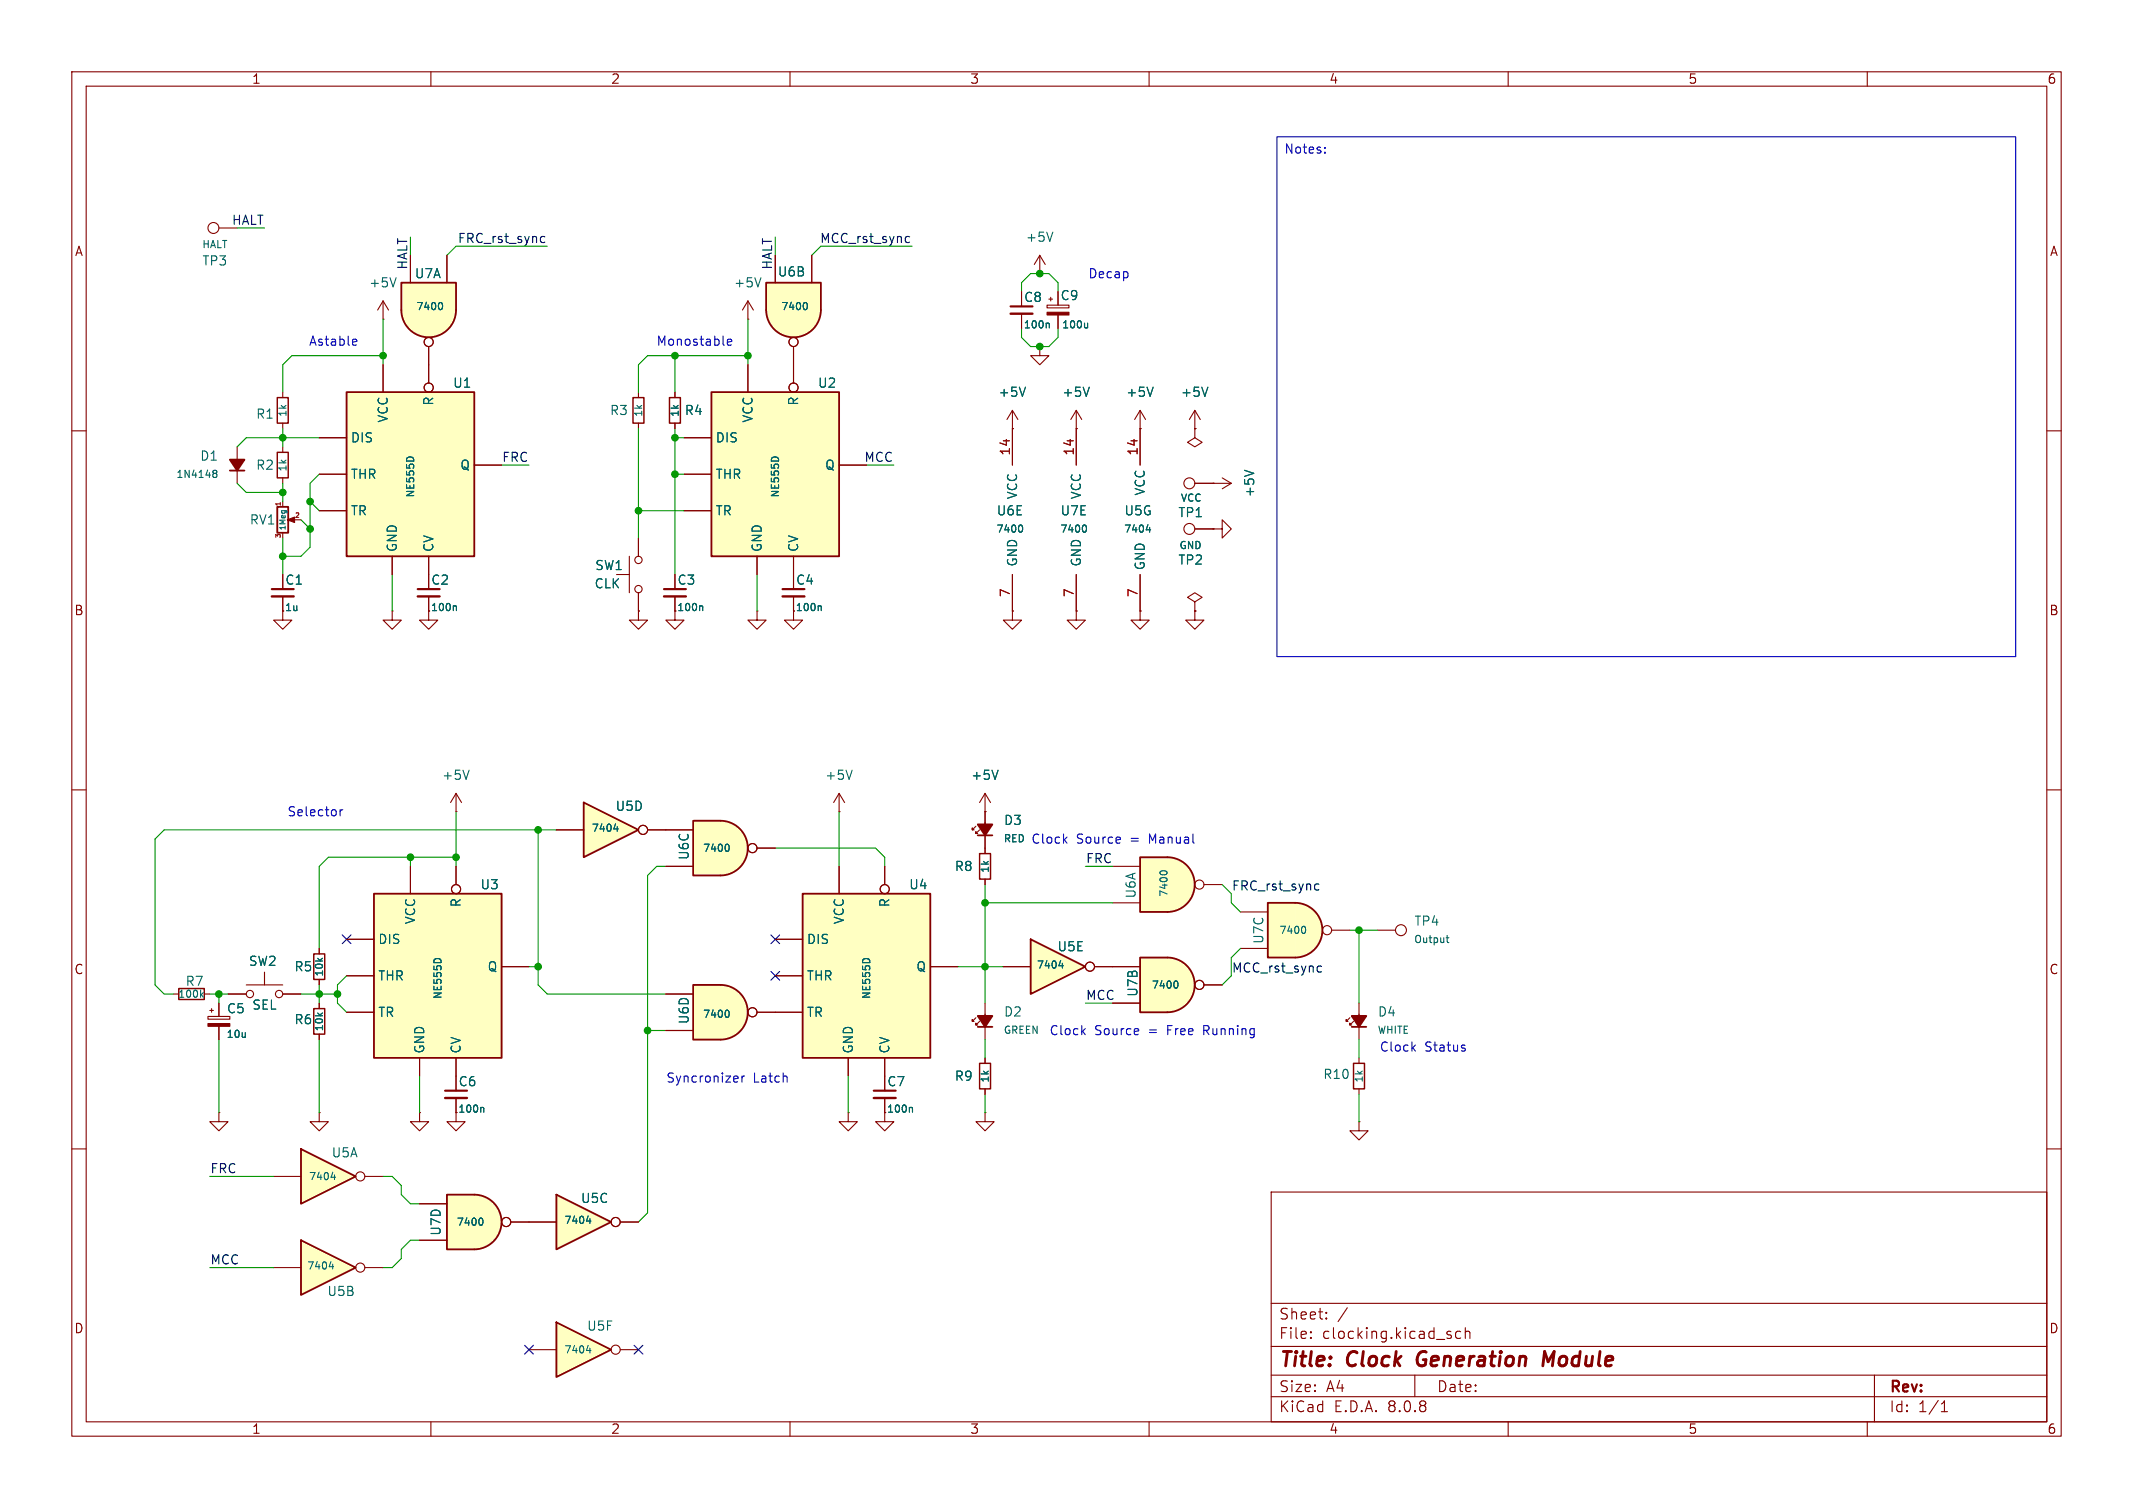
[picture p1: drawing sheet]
<svg xmlns="http://www.w3.org/2000/svg" width="297mm" height="210mm" viewBox="0 0 297 210" stroke-linecap="round" stroke-linejoin="round" font-family="sans-serif">
<g fill="none" stroke="#840000" stroke-width=".15">
<path d="M10 10h277v190h-277zM12 12h273v186h-273zM60 10v2M110 10v2M160 10v2M210 10v2M260 10v2M53.3 44.5h.1M53.3 41.9l-.7 1.3M53.3 41.9v2.6M53.3 41.9l.8 1.3M10 60h2"/>
<path d="M285 60h2M10 110h2M285 110h2M44.4 132.1v.7M44.4 136.4v.8M10 160h2M177 166h108v32h-108zM285 160h2M60 198v2M110 198v2M160 198v2M177 194.5h108"/>
<path d="M177 191.5h108M177 187.5h108M177 181.5h108M182.5 186.3h.1l-.1 .1M182.5 186.3v.1M182.5 185.5v.1M182.5 185.5h.1l-.1 .1M184.7 183.6v.1M184.7 183.6h-.1l.1 .1M184.7 182.8v.1M184.7 182.8h-.1l.1 .1M187.6 182.1l-1.3 2"/>
<path d="M197 191.5v3M202 186l.1 .1-.1 .2M203.4 185.5l-.4-.1-.3 .3v.4l.1 .2 .2 .1 .4-.1M204 185.5a.37 .37 0 0 1 .7 .1v.8M204 184.9v1.5M210 198v2M260 198v2M261 191.5v6.5M270.3 196.6h.9M270.3 195.5l.4-.4v1.5"/>
</g>
<path d="M197.6 188.5a1.27 1.27 0 0 0 0 1.6M216.4 188.2l-.8 1.4-.5-1.4-.3 2" fill="none" stroke="#840000" stroke-width=".4"/>
<path d="M43.7 132.8h1.5v3.6h-1.5z" fill="none" stroke="#840000" stroke-width=".2"/>
<path d="M55.2 38.7l-.5 1.2" fill="none" stroke="#006464" stroke-width=".15"/>
<path d="M55.9 43.2h7.6a3.8 3.8 0 0 1-3.8 3.8 3.8 3.8 0 0 1-3.8-3.8z" fill="#ffffc2" stroke="#ffffc2" stroke-width=".14"/>
<path d="M55.9 39.4h7.6v3.8h-7.6z" fill="#ffffc2"/>
<path d="M55.9 39.4h7.6v3.8a3.8 3.8 0 0 1-3.8 3.8 3.8 3.8 0 0 1-3.8-3.8zM136.1 116.3h2.1" fill="none" stroke="#840000" stroke-width=".25"/>
<g fill="none" stroke="#840000" stroke-width=".15">
<path d="M57.1 35.6v3.8M62.2 35.6v3.8M59.7 48.3v2.5M87.6 77.5v5.1M88.9 74.9v2.6M166.4 73.7h2.5M54.6 85.1v1.3h1.3l-1.3 1.2-1.3-1.2h1.3M54.6 85.1h.1M59.7 83.1v3.3h1.3l-1.3 1.2-1.3-1.2h1.3M85.9 80h1.7M88.9 82.6v2.5M63.5 113h.1"/>
<path d="M63.5 110.5l-.8 1.3M63.5 110.5v2.5M63.5 110.5l.8 1.3M135.9 115.1l-.5 .5v-.3v.3h.2M136.4 115.6l-.5 .5v-.3v.3h.2M137.2 113v5.9M137.2 122.4v.8M30.5 154.9v1.3h1.2l-1.2 1.3-1.3-1.3h1.3M30.5 154.9h.1M137.2 147.3v.8M137.2 151.6v.8"/>
<circle cx="59.7" cy="47.6" r=".63"/>
<circle cx="88.9" cy="78" r=".51"/>
<circle cx="165.6" cy="73.7" r=".76"/>
<circle cx="88.9" cy="82" r=".51"/>
</g>
<path d="M61.4 42.1a.63 .63 0 0 1 0 1M63.3 84.4l.3 .1v.5M65.3 107.3l-.4 1.2" fill="none" stroke="#006464" stroke-width=".15"/>
<path d="M136.4 118.9h1.5v3.5h-1.5zM136.4 148.1h1.5v3.5h-1.5z" fill="none" stroke="#840000" stroke-width=".2"/>
<path d="M58.2 83.1h3" fill="none" stroke="#840000" stroke-width=".33"/>
<path d="M58.2 82h3" fill="none" stroke="#840000" stroke-width=".3"/>
<path d="M136.1 114.8h2.1l-1 1.5z" fill="#840000" stroke="#840000" stroke-width=".25"/>
<path d="M52.1 124.5h17.7v22.8h-17.7z" fill="#ffffc2"/>
<path d="M38.6 70.6h1.5v3.6h-1.5zM52.1 124.5h17.7v22.8h-17.7z" fill="none" stroke="#840000" stroke-width=".25"/>
<g fill="none" stroke="#840000" stroke-width=".15">
<path d="M39.4 69.9v.6M39.4 74.3v.6M40.9 72.4h1M24.1 138.4h.8M28.4 138.4h.8M30.5 139.7v1.9M31.7 138.4h2.6M34.3 137.2h5.1M36.8 135.4v1.8M39.4 138.4h2.5M44.4 139.7v.8M48.3 135.9h3.8"/>
<path d="M48.3 130.8h3.8M57.1 120.7v3.8M63.5 120.7v2.5M69.8 134.6h3.9M29 141.6h3v.3h-3zM29.2 140.7h.5M29.5 140.5v.5M30.5 142.9v1.9M44.4 144v.8M48.3 141h3.8M58.4 147.3v2.6M63.5 147.3v2.6"/>
<circle cx="34.8" cy="138.4" r=".51"/>
<circle cx="38.9" cy="138.4" r=".51"/>
<circle cx="63.5" cy="123.8" r=".63"/>
</g>
<path d="M28 138.5l.3 .4M28.3 138.2l-.4 .4M60.6 133.6l.2-.1 .5 .1" fill="none" stroke="#006464" stroke-width=".15"/>
<path d="M24.9 137.7h3.5v1.5h-3.5zM43.7 140.5h1.5v3.5h-1.5z" fill="none" stroke="#840000" stroke-width=".2"/>
<g fill="#840000" stroke="#840000" stroke-width=".15">
<path d="M29 142.5h3v.4h-3z"/>
<path d="M40 72.4l1-.4v.8l-1-.4h.3z"/>
</g>
<path d="M39 70v.3" fill="none" stroke="#a90000" stroke-width=".15"/>
<path d="M180.3 125.7a3.8 3.8 0 0 1 3.8 3.8 3.8 3.8 0 0 1-3.8 3.9z" fill="#ffffc2" stroke="#ffffc2" stroke-width=".14"/>
<path d="M176.5 125.7h3.8v7.7h-3.8z" fill="#ffffc2"/>
<path d="M176.5 125.7h3.8a3.8 3.8 0 0 1 3.8 3.8 3.8 3.8 0 0 1-3.8 3.9h-3.8z" fill="none" stroke="#840000" stroke-width=".25"/>
<g fill="none" stroke="#840000" stroke-width=".15">
<path d="M172.7 132.1h3.8M172.7 127h3.8M185.4 129.5h2.6"/>
<circle cx="184.8" cy="129.5" r=".63"/>
</g>
<path d="M181.6 129a.63 .63 0 0 1 0 1" fill="none" stroke="#006464" stroke-width=".15"/>
<path d="M48.3 54.6h17.7v22.9h-17.7z" fill="#ffffc2"/>
<path d="M48.3 54.6h17.7v22.9h-17.7z" fill="none" stroke="#840000" stroke-width=".25"/>
<g fill="none" stroke="#840000" stroke-width=".15">
<path d="M53.3 50.8v3.8M59.7 50.8v2.5M44.4 71.1h3.9M44.4 66h3.9M44.4 61h3.9M54.6 77.5v2.5M59.7 77.5v2.5M66 64.8h3.8M39.4 83.1v3.3h1.2l-1.2 1.2-1.3-1.2h1.3"/>
<circle cx="59.7" cy="54" r=".63"/>
</g>
<path d="M56.7 63.7l.3-.1 .5 .1" fill="none" stroke="#006464" stroke-width=".15"/>
<path d="M37.8 83.1h3.1" fill="none" stroke="#840000" stroke-width=".33"/>
<path d="M37.8 82h3.1" fill="none" stroke="#840000" stroke-width=".3"/>
<path d="M99.1 54.6h17.7v22.9h-17.7z" fill="#ffffc2"/>
<path d="M99.1 54.6h17.7v22.9h-17.7z" fill="none" stroke="#840000" stroke-width=".25"/>
<g fill="none" stroke="#840000" stroke-width=".15">
<path d="M30.5 31.8h2.5M104.1 50.8v3.8M110.5 50.8v2.5M95.2 71.1h3.9M95.2 66h3.9M95.2 61h3.9M105.4 77.5v2.5M110.5 77.5v2.5M116.8 64.8h3.8M191.8 129.5h2.5M123.2 152.9v2"/>
<circle cx="29.7" cy="31.7" r=".76"/>
<circle cx="110.5" cy="54" r=".63"/>
<circle cx="195.1" cy="129.5" r=".76"/>
</g>
<path d="M107.5 63.7l.3-.1 .5 .1M201.4 130.6h.3M201.5 130.3v.8l.2 .2M126.8 154.2l.3 .2v.5" fill="none" stroke="#006464" stroke-width=".15"/>
<path d="M121.7 152.9h3" fill="none" stroke="#840000" stroke-width=".33"/>
<path d="M121.7 151.9h3" fill="none" stroke="#840000" stroke-width=".3"/>
<path d="M77.5 184.2l7.6 3.8-7.6 3.8z" fill="#ffffc2"/>
<path d="M77.5 184.2l7.6 3.8-7.6 3.8z" fill="none" stroke="#840000" stroke-width=".25"/>
<g fill="none" stroke="#840000" stroke-width=".15">
<path d="M73.7 188h3.8M86.4 188h2.5"/>
<circle cx="85.7" cy="188" r=".63"/>
</g>
<path d="M81.7 188.1h.6M82.1 187.7v.7" fill="none" stroke="#006464" stroke-width=".15"/>
<path d="M77.5 166.4l7.6 3.8-7.6 3.8z" fill="#ffffc2"/>
<path d="M77.5 166.4l7.6 3.8-7.6 3.8z" fill="none" stroke="#840000" stroke-width=".25"/>
<g fill="none" stroke="#840000" stroke-width=".15">
<path d="M73.7 170.2h3.8M86.4 170.2h2.5"/>
<circle cx="85.7" cy="170.2" r=".63"/>
</g>
<path d="M81.7 170h.6M82.1 169.7v.7" fill="none" stroke="#006464" stroke-width=".15"/>
<path d="M66 166.4a3.8 3.8 0 0 1 3.8 3.8 3.8 3.8 0 0 1-3.8 3.8z" fill="#ffffc2" stroke="#ffffc2" stroke-width=".14"/>
<path d="M62.2 166.4h3.8v7.6h-3.8z" fill="#ffffc2"/>
<path d="M62.2 166.4h3.8a3.8 3.8 0 0 1 3.8 3.8 3.8 3.8 0 0 1-3.8 3.8h-3.8z" fill="none" stroke="#840000" stroke-width=".25"/>
<g fill="none" stroke="#840000" stroke-width=".15">
<path d="M58.4 167.6h3.8M58.4 172.7h3.8M71.1 170.2h2.6"/>
<circle cx="70.5" cy="170.2" r=".63"/>
</g>
<path d="M67 169.6a.63 .63 0 0 1 0 1" fill="none" stroke="#006464" stroke-width=".15"/>
<path d="M111.8 124.5h17.7v22.8h-17.7z" fill="#ffffc2"/>
<path d="M111.8 124.5h17.7v22.8h-17.7z" fill="none" stroke="#840000" stroke-width=".25"/>
<g fill="none" stroke="#840000" stroke-width=".15">
<path d="M39.4 54.6v.8M39.4 58.9v.8M168.9 67.3h.1M168.9 67.3h2.5M170.2 66.5l1.2 .8M171.4 67.3l-1.2 .8M107.9 135.9h3.9M107.9 130.8h3.9M116.8 120.7v3.8M123.2 120.7v2.5M129.5 134.6h3.8M107.9 141h3.9"/>
<path d="M118.1 154.9v1.3h1.3l-1.3 1.3-1.3-1.3h1.3M118.1 154.9h.1M118.1 147.3v2.6M123.2 147.3v2.6M189.2 156.2v1.3h1.3l-1.3 1.3-1.2-1.3h1.2M189.2 156.2h.1"/>
<circle cx="123.2" cy="123.8" r=".63"/>
</g>
<path d="M173.3 65.5l1.3 .4M120.2 133.6l.3-.1 .5 .1" fill="none" stroke="#006464" stroke-width=".15"/>
<path d="M38.6 55.4h1.5v3.5h-1.5z" fill="none" stroke="#840000" stroke-width=".2"/>
<path d="M81.3 111.8l7.6 3.8-7.6 3.8z" fill="#ffffc2"/>
<path d="M32 65.5h2M81.3 111.8l7.6 3.8-7.6 3.8zM188.2 143h2" fill="none" stroke="#840000" stroke-width=".25"/>
<g fill="none" stroke="#840000" stroke-width=".15">
<path d="M33 62.2v5.1M39.4 62.2v.8M39.4 66.5v.8M77.5 115.6h3.8M90.2 115.6h2.5M189.2 139.7v5.1M58.4 154.9v1.3h1.3l-1.3 1.3-1.3-1.3h1.3M58.4 154.9h.1M63.5 152.9v3.3h1.3l-1.3 1.3-1.3-1.3h1.3M188 141.7l-.5 .5v-.2v.2h.2M188.5 142.2l-.5 .5v-.2v.2h.2M189.2 147.3v.8"/>
<path d="M189.2 151.6v.8"/>
<circle cx="89.5" cy="115.6" r=".63"/>
</g>
<path d="M29.7 65.9h.1M29.7 65.5h.3l.2 .1v.1l-.2 .2M29.8 65.9h.2M29.8 65.9l-.1 .1M30 65.9l.2 .2v.3l-.2 .1-.3-.1M85.5 115.4h.6M85.9 115.1v.7M67.1 154.2l.3 .2v.5" fill="none" stroke="#006464" stroke-width=".15"/>
<path d="M38.6 63h1.5v3.5h-1.5zM188.5 148.1h1.5v3.5h-1.5z" fill="none" stroke="#840000" stroke-width=".2"/>
<g fill="#840000" stroke="#840000" stroke-width=".25">
<path d="M32 64h2l-1 1.5z"/>
<path d="M188.2 141.5h2l-1 1.5z"/>
</g>
<path d="M62 152.9h3" fill="none" stroke="#840000" stroke-width=".33"/>
<path d="M62 151.9h3" fill="none" stroke="#840000" stroke-width=".3"/>
<path d="M41.9 160l7.6 3.8-7.6 3.8z" fill="#ffffc2"/>
<path d="M41.9 160l7.6 3.8-7.6 3.8z" fill="none" stroke="#840000" stroke-width=".25"/>
<g fill="none" stroke="#840000" stroke-width=".15">
<path d="M44.4 154.9v1.3h1.3l-1.3 1.3-1.2-1.3h1.2M44.4 154.9h.1M38.1 163.8h3.8M50.8 163.8h2.5"/>
<circle cx="50.2" cy="163.8" r=".63"/>
</g>
<path d="M46.1 164h.6M46.6 163.6v.7" fill="none" stroke="#006464" stroke-width=".15"/>
<path d="M162.6 119.4a3.8 3.8 0 0 1 3.8 3.8 3.8 3.8 0 0 1-3.8 3.8z" fill="#ffffc2" stroke="#ffffc2" stroke-width=".14"/>
<path d="M158.7 119.4h3.9v7.6h-3.9z" fill="#ffffc2"/>
<path d="M158.7 119.4h3.9a3.8 3.8 0 0 1 3.8 3.8 3.8 3.8 0 0 1-3.8 3.8h-3.9z" fill="none" stroke="#840000" stroke-width=".25"/>
<g fill="none" stroke="#840000" stroke-width=".15">
<path d="M154.9 120.7h3.8M154.9 125.7h3.8M167.6 123.2h2.6"/>
<circle cx="167" cy="123.2" r=".63"/>
</g>
<path d="M161.5 121.5a.63 .63 0 0 1 1 0" fill="none" stroke="#006464" stroke-width=".15"/>
<path d="M41.9 172.7l7.6 3.8-7.6 3.8z" fill="#ffffc2"/>
<path d="M41.9 172.7l7.6 3.8-7.6 3.8z" fill="none" stroke="#840000" stroke-width=".25"/>
<g fill="none" stroke="#840000" stroke-width=".15">
<path d="M38.1 176.5h3.8M50.8 176.5h2.5"/>
<circle cx="50.2" cy="176.5" r=".63"/>
</g>
<path d="M45.8 176.4h.7M46.3 176.1v.6" fill="none" stroke="#006464" stroke-width=".15"/>
<path d="M100.3 137.2a3.8 3.8 0 0 1 3.8 3.8 3.8 3.8 0 0 1-3.8 3.8z" fill="#ffffc2" stroke="#ffffc2" stroke-width=".14"/>
<path d="M96.5 137.2h3.8v7.6h-3.8z" fill="#ffffc2"/>
<path d="M96.5 137.2h3.8a3.8 3.8 0 0 1 3.8 3.8 3.8 3.8 0 0 1-3.8 3.8h-3.8z" fill="none" stroke="#840000" stroke-width=".25"/>
<g fill="none" stroke="#840000" stroke-width=".15">
<path d="M88.9 85.1v1.3h1.3l-1.3 1.2-1.3-1.2h1.3M88.9 85.1h.1M94 83.1v3.3h1.2l-1.2 1.2-1.3-1.2h1.3M137.2 113h.1M137.2 110.5l-.8 1.3M137.2 110.5v2.5M137.2 110.5l.7 1.3M92.7 138.4h3.8M92.7 143.5h3.8M105.4 141h2.5M123.2 154.9v1.3h1.3l-1.3 1.3-1.3-1.3h1.3"/>
<circle cx="104.8" cy="141" r=".63"/>
</g>
<path d="M97.6 84.4l.2 .1v.5M139 107.3l-.4 1.2M101.3 140.7a.63 .63 0 0 1 0 1" fill="none" stroke="#006464" stroke-width=".15"/>
<path d="M92.5 83.1h3" fill="none" stroke="#840000" stroke-width=".33"/>
<path d="M92.5 82h3" fill="none" stroke="#840000" stroke-width=".3"/>
<path d="M100.3 114.3a3.8 3.8 0 0 1 3.8 3.8 3.8 3.8 0 0 1-3.8 3.8z" fill="#ffffc2" stroke="#ffffc2" stroke-width=".14"/>
<path d="M96.5 114.3h3.8v7.6h-3.8z" fill="#ffffc2"/>
<path d="M96.5 114.3h3.8a3.8 3.8 0 0 1 3.8 3.8 3.8 3.8 0 0 1-3.8 3.8h-3.8z" fill="none" stroke="#840000" stroke-width=".25"/>
<g fill="none" stroke="#840000" stroke-width=".15">
<path d="M88.9 54.6v.8M88.9 58.9v.8M94 54.6v.8M94 58.9v.8M141 59.7h.1M141 57.2l-.8 1.2M141 57.2v2.5M141 57.2l.7 1.2M142.2 43.7v2M144.8 48.3v1.2h1.2l-1.2 1.3-1.3-1.3h1.3M144.8 48.3h.1M145.8 42.5h3v.4h-3z"/>
<path d="M146 41.7h.6M146.3 41.4v.5M147.3 43.9v1.8M149.9 59.7h.1M149.9 57.2l-.8 1.2M149.9 57.2v2.5M149.9 57.2l.7 1.2M158.7 59.7h.1M158.7 57.2l-.7 1.2M158.7 57.2v2.5M158.7 57.2l.8 1.2M105.4 85.1v1.3h1.3l-1.3 1.2-1.3-1.2h1.3"/>
<path d="M105.4 85.1h.1M110.5 83.1v3.3h1.3l-1.3 1.2-1.3-1.2h1.3M92.7 115.6h3.8M105.4 118.1h2.5M116.8 113h.1M116.8 110.5l-.7 1.3M116.8 110.5v2.5M116.8 110.5l.8 1.3M92.7 120.7h3.8"/>
<circle cx="104.8" cy="118.1" r=".63"/>
</g>
<path d="M142.8 53.9l-.4 1.3M145.8 45l.3 .1v.6M151.4 45v.7M151.4 45.6l-.2 .1M151.7 53.9l-.4 1.3M160.6 53.9l-.5 1.3M114.1 84.4l.3 .1v.5M101.3 117.6a.63 .63 0 0 1 0 1M118.7 107.3l-.5 1.2" fill="none" stroke="#006464" stroke-width=".15"/>
<path d="M140.7 43.7h3.1M109 83.1h3" fill="none" stroke="#840000" stroke-width=".33"/>
<path d="M140.7 42.7h3.1M109 82h3" fill="none" stroke="#840000" stroke-width=".3"/>
<path d="M88.1 55.4h1.6v3.5h-1.6zM93.2 55.4h1.5v3.5h-1.5z" fill="none" stroke="#840000" stroke-width=".2"/>
<path d="M145.8 43.5h3v.4h-3z" fill="#840000" stroke="#840000" stroke-width=".15"/>
<path d="M106.7 43.2h7.6a3.8 3.8 0 0 1-3.8 3.8 3.8 3.8 0 0 1-3.8-3.8z" fill="#ffffc2" stroke="#ffffc2" stroke-width=".14"/>
<path d="M106.7 39.4h7.6v3.8h-7.6z" fill="#ffffc2"/>
<path d="M106.7 39.4h7.6v3.8a3.8 3.8 0 0 1-3.8 3.8 3.8 3.8 0 0 1-3.8-3.8z" fill="none" stroke="#840000" stroke-width=".25"/>
<g fill="none" stroke="#840000" stroke-width=".15">
<path d="M107.9 35.6v3.8M113 35.6v3.8M104.1 44.5h.1M104.1 41.9l-.7 1.3M104.1 41.9v2.6M104.1 41.9l.8 1.3M110.5 48.3v2.5M141 59.7v5.1M149.9 59.7v5.1M158.7 59.7v5.1M166.4 59.7v1.3l1 .6-1 .6-1-.6 1-.6M166.4 59.7h.1"/>
<path d="M141 85.1v1.3h1.2l-1.2 1.2-1.3-1.2h1.3M141 85.1h.1M141 80v5.1M149.9 85.1v1.3h1.2l-1.2 1.2-1.3-1.2h1.3M149.9 85.1h.1M149.9 80v5.1M158.7 85.1v1.3h1.3l-1.3 1.2-1.2-1.2h1.2M158.7 85.1h.1M158.7 80v5.1M166.4 83.8l1-.6-1-.6-1 .6 1 .6v1.3M166.4 85.1h.1M166.4 85.1v1.3h1.2l-1.2 1.2-1.3-1.2h1.3"/>
<circle cx="110.5" cy="47.6" r=".63"/>
</g>
<path d="M106 38.7l-.5 1.2M112.2 42.1a.63 .63 0 0 1 0 1M142.2 73.1a.63 .63 0 0 1 0 1M151 73.1a.63 .63 0 0 1 0 1M159.6 73.8h.6M160.1 73.4v.7" fill="none" stroke="#006464" stroke-width=".15"/>
<path d="M162.6 133.4a3.8 3.8 0 0 1 3.8 3.8 3.8 3.8 0 0 1-3.8 3.8z" fill="#ffffc2" stroke="#ffffc2" stroke-width=".14"/>
<path d="M158.7 133.4h3.9v7.6h-3.9z" fill="#ffffc2"/>
<path d="M158.7 133.4h3.9a3.8 3.8 0 0 1 3.8 3.8 3.8 3.8 0 0 1-3.8 3.8h-3.9zM136.1 143h2.1" fill="none" stroke="#840000" stroke-width=".25"/>
<g fill="none" stroke="#840000" stroke-width=".15">
<path d="M137.2 139.7v5.1M154.9 134.6h3.8M154.9 139.7h3.8M167.6 137.2h2.6M135.9 141.7l-.5 .5v-.2v.2h.2M136.4 142.2l-.5 .5v-.2v.2h.2M137.2 154.9v1.3h1.2l-1.2 1.3-1.3-1.3h1.3M137.2 154.9h.1"/>
<circle cx="167" cy="137.2" r=".63"/>
</g>
<path d="M163.8 136.6a.63 .63 0 0 1 0 1" fill="none" stroke="#006464" stroke-width=".15"/>
<path d="M136.1 141.5h2.1l-1 1.5z" fill="#840000" stroke="#840000" stroke-width=".25"/>
<path d="M143.5 130.8l7.6 3.8-7.6 3.8z" fill="#ffffc2"/>
<path d="M143.5 130.8l7.6 3.8-7.6 3.8z" fill="none" stroke="#840000" stroke-width=".25"/>
<g fill="none" stroke="#840000" stroke-width=".15">
<path d="M57.1 35.6v3.8M62.2 35.6v3.8M107.9 35.6v3.8M113 35.6v3.8M144.8 38.1h.1M144.8 35.6l-.8 1.2M144.8 35.6v2.5M144.8 35.6l.7 1.2M53.3 50.8v3.8M59.7 48.3v5M94 54.6v.8M94 58.9v.8"/>
<path d="M104.1 50.8v3.8M110.5 48.3v5M141 59.7h.1M141 59.7v5.1M142.2 43.7v2M147.3 43.9v1.8M149.9 59.7h.1M149.9 59.7v5.1M158.7 59.7h.1M158.7 59.7v5.1M166.4 59.7h.1M166.4 57.2l-.8 1.2"/>
<path d="M166.4 57.2v2.5M166.4 57.2l.7 1.2M44.4 71.1h3.9M44.4 66h3.9M44.4 61h3.9M54.6 77.5v2.5M59.7 77.5v2.5M66 64.8h3.8M88.9 74.9v2.6M95.2 71.1h3.9M95.2 66h3.9M95.2 61h3.9"/>
<path d="M105.4 77.5v2.5M110.5 77.5v2.5M116.8 64.8h3.8M166.4 67.3h2.5M166.4 73.7h2.5M168.9 73.7h1.3v-1.3l1.2 1.3-1.2 1.2v-1.2M168.9 73.7h.1M168.9 67.3h.1M39.4 83.1v2M59.7 83.1v2M88.9 85.1h.1M88.9 82.6v2.5"/>
<path d="M94 83.1v2M110.5 83.1v2M141 85.1h.1M141 80v5.1M149.9 85.1h.1M149.9 80v5.1M158.7 85.1h.1M158.7 80v5.1M166.4 85.1h.1M77.5 115.6h3.8M90.2 115.6h6.3M105.4 118.1h2.5"/>
<path d="M137.2 113h.1M137.2 113v1.8M137.2 116.3v2.6M30.5 139.7v1.9M31.7 138.4h2.6M39.4 138.4h2.5M44.4 132.1v.7M44.4 136.4v.8M44.4 139.7v.8M48.3 135.9h3.8M48.3 130.8h3.8M57.1 120.7v3.8"/>
<path d="M63.5 120.7v2.5M69.8 134.6h3.9M92.7 138.4h3.8M92.7 120.7h3.8M107.9 135.9h3.9M107.9 130.8h3.9M116.8 120.7v3.8M123.2 120.7v2.5M129.5 134.6h3.8M137.2 122.4v.8M139.7 134.6h3.8M152.4 134.6h6.3"/>
<path d="M154.9 139.7h3.8M167.6 137.2h2.6M30.5 142.9v1.9M44.4 144v.8M48.3 141h3.8M58.4 147.3v2.6M63.5 147.3v2.6M63.5 152.9v2M92.7 143.5h3.8M105.4 141h6.4M118.1 147.3v2.6M123.2 147.3v2.6"/>
<path d="M123.2 152.9v2M137.2 147.3v.8M137.2 151.6v.8M58.4 167.6h3.8M58.4 172.7h3.8M71.1 170.2h6.4M86.4 170.2h2.5"/>
<circle cx="59.7" cy="47.6" r=".63"/>
<circle cx="59.7" cy="54" r=".63"/>
<circle cx="110.5" cy="47.6" r=".63"/>
<circle cx="110.5" cy="54" r=".63"/>
<circle cx="165.6" cy="67.3" r=".76"/>
<circle cx="89.5" cy="115.6" r=".63"/>
<circle cx="104.8" cy="118.1" r=".63"/>
<circle cx="63.5" cy="123.8" r=".63"/>
<circle cx="123.2" cy="123.8" r=".63"/>
<circle cx="151.8" cy="134.6" r=".63"/>
<circle cx="167" cy="137.2" r=".63"/>
<circle cx="104.8" cy="141" r=".63"/>
<circle cx="70.5" cy="170.2" r=".63"/>
<circle cx="85.7" cy="170.2" r=".63"/>
</g>
<g fill="none" stroke="#006464" stroke-width=".15">
<path d="M146.6 32.3l-.4 1.3M61.4 42.1a.63 .63 0 0 1 0 1M112.2 42.1a.63 .63 0 0 1 0 1M142.8 53.9l-.4 1.3M145.8 45l.3 .1v.6M151.4 45v.7M151.4 45.6l-.2 .1M151.7 53.9l-.4 1.3M160.6 53.9l-.5 1.3M168.2 53.9l-.4 1.3M56.7 63.7l.3-.1 .5 .1M107.5 63.7l.3-.1 .5 .1"/>
<path d="M142.2 73.1a.63 .63 0 0 1 0 1M151 73.1a.63 .63 0 0 1 0 1M159.6 73.8h.6M160.1 73.4v.7M173.3 65.5l1.3 .4M63.3 84.4l.3 .1v.5M97.6 84.4l.2 .1v.5M114.1 84.4l.3 .1v.5M85.5 115.4h.6M85.9 115.1v.7M101.3 117.6a.63 .63 0 0 1 0 1M139 107.3l-.4 1.2"/>
<path d="M60.6 133.6l.2-.1 .5 .1M120.2 133.6l.3-.1 .5 .1M147.4 134.5h.7M147.9 134.2v.6M163.8 136.6a.63 .63 0 0 1 0 1M67.1 154.2l.3 .2v.5M101.3 140.7a.63 .63 0 0 1 0 1M126.8 154.2l.3 .2v.5M67 169.6a.63 .63 0 0 1 0 1M81.7 170h.6M82.1 169.7v.7"/>
</g>
<path d="M75.4 33.7h.5M75.4 33h.5M126.2 33.7h.5M126.2 33h.5M183.2 123.9h.4M183.2 123.2h.4M183.5 135.3h.5M183.5 134.6h.5" fill="none" stroke="#0f0f0f" stroke-width=".15"/>
<g fill="none" stroke="#0000c2" stroke-width=".15">
<path d="M177.8 19.1h102.9v72.3h-102.9zM184.5 21.2v.1M184.5 20.5v.2M49.3 47.2l.3 .1 .1 .2-.6 .2M49.6 48l-.3 .1M101.3 47.7l.6-.2-.1-.2-.3-.1-.2 .2v.6h.5M47.4 112.8v.8M47.7 112.8h-.2l-.1 .2M148.2 116.9l.4 .5M148.6 116.6l-.5 .5M102.6 149.9h.1l.1 .3-.6 .1M102.7 150.6l-.1 .1"/>
<path d="M103.3 149.9v.8M103.7 149.9h-.3l-.1 .2M150.7 143.6l.4 .5M151.1 143.2l-.5 .5M196.7 145.9l.4 .5M197.1 145.5l-.5 .5M203.9 146l.1 .1-.1 .3M203.9 145.5l.1 .1"/>
</g>
<g fill="none" stroke="#009600" stroke-width=".15">
<path d="M33 31.8h3.8M76.2 34.3h-12.7l-1.3 1.3M127 34.3h-12.7l-1.3 1.3M39.4 59.7v2.5M53.3 49.5h-12.7l-1.2 1.3v3.8M53.3 44.5v6.3M88.9 59.7v15.2M94 49.5v5.1M94 59.7v20.3M104.1 49.5h-13.9l-1.3 1.3v3.8M104.1 44.5v6.3M142.2 45.7v1.3l1.3 1.3h2.5l1.3-1.3v-1.3"/>
<path d="M142.2 40.6v-1.2l1.3-1.3h2.5l1.3 1.3v1.2M33 67.3l1.3 1.3h5.1M39.4 67.3v2.6M39.4 74.9v5.1M41.9 72.4l1.3 1.3M43.2 69.9l1.2 1.2M44.4 61h-10.1l-1.3 1.2M44.4 66l-1.2 1.3v8.9l-1.3 1.3h-2.5M69.8 64.8h3.9M88.9 71.1h6.3M94 61h1.2M94 66h1.2"/>
<path d="M120.6 64.8h3.9M54.6 80v5.1M105.4 80v5.1M57.1 119.4v1.3M63.5 113v7.7M63.5 119.4h-17.8l-1.3 1.3v11.4M74.9 115.6v21.6l1.3 1.2h16.5M77.5 115.6h-54.6l-1.3 1.2v20.4l1.3 1.2h1.2M107.9 118.1h14l1.3 1.3v1.3M116.8 113v7.7M29.2 138.4h2.5M30.5 138.4v1.3"/>
<path d="M41.9 138.4h5.1M44.4 137.2v2.5M48.3 135.9l-1.3 1.3v2.5l1.3 1.3M73.7 134.6h1.2M92.7 120.7h-1.3l-1.2 1.2v47l-1.3 1.3M133.3 134.6h6.4M137.2 123.2v16.5M137.2 125.7h17.7M151.1 120.7h3.8M151.1 139.7h3.8M170.2 123.2l1.2 1.3v1.2l1.3 1.3M172.7 132.1l-1.3 1.3v2.5l-1.2 1.3"/>
<path d="M188 129.5h3.8M189.2 129.5v10.2M30.5 144.8v10.1M44.4 144.8v10.1M58.4 149.9v5M90.2 143.5h2.5M118.1 149.9v5M137.2 144.8v2.5M137.2 152.4v2.5M189.2 144.8v2.5M189.2 152.4v3.8M29.2 163.8h8.9"/>
<path d="M29.2 176.5h8.9M53.3 163.8h1.3l1.3 1.3v1.3l1.2 1.2h1.3M58.4 172.7h-1.3l-1.2 1.3v1.3l-1.3 1.2h-1.3"/>
</g>
<path d="M47.7 130.2l1.2 1.2M48.9 130.2l-1.2 1.2M107.3 130.2l1.3 1.2M107.3 135.3l1.3 1.2M108.6 130.2l-1.3 1.2M108.6 135.3l-1.3 1.2M73.1 187.4l1.2 1.2M74.3 187.4l-1.2 1.2M88.3 187.4l1.2 1.2M89.5 187.4l-1.2 1.2" fill="none" stroke="#000084" stroke-width=".15"/>
<g fill="#009600" stroke="#009600" stroke-width=".15">
<circle cx="74.9" cy="115.6" r=".46"/>
<circle cx="57.1" cy="119.4" r=".46"/>
<circle cx="63.5" cy="119.4" r=".46"/>
<circle cx="43.2" cy="73.7" r=".46"/>
<circle cx="39.4" cy="68.6" r=".46"/>
<circle cx="39.4" cy="77.5" r=".46"/>
<circle cx="44.4" cy="138.4" r=".46"/>
<circle cx="30.5" cy="138.4" r=".46"/>
<circle cx="47" cy="138.4" r=".46"/>
<circle cx="43.2" cy="69.9" r=".46"/>
<circle cx="53.3" cy="49.5" r=".46"/>
<circle cx="39.4" cy="61" r=".46"/>
<circle cx="90.2" cy="143.5" r=".46"/>
<circle cx="137.2" cy="125.7" r=".46"/>
<circle cx="74.9" cy="134.6" r=".46"/>
<circle cx="137.2" cy="134.6" r=".46"/>
<circle cx="94" cy="61" r=".46"/>
<circle cx="88.9" cy="71.1" r=".46"/>
<circle cx="94" cy="66" r=".46"/>
<circle cx="94" cy="49.5" r=".46"/>
<circle cx="144.8" cy="38.1" r=".46"/>
<circle cx="144.8" cy="48.3" r=".46"/>
<circle cx="104.1" cy="49.5" r=".46"/>
<circle cx="189.2" cy="129.5" r=".46"/>
</g>
<g font-size="2.8" fill="#840000">
<text x="178" y="190.9">Title:</text>
<text x="187.7" y="190.9">Clock</text>
<text x="198.2" y="190.9">Generation</text>
<text x="216.5" y="190.9">Module</text>
</g>
<g font-size="2.1" fill="#840000">
<text x="178" y="184">Sheet:</text>
<text x="178" y="186.7">File:</text>
<text x="184.1" y="186.7">clocking.kicad_sch</text>
<text x="178" y="196.9">KiCad</text>
<text x="178" y="194.1">Size:</text>
<text x="184.7" y="194.1">A4</text>
<text x="185.7" y="196.9">E.D.A.</text>
<text x="193.3" y="196.9">8.0.8</text>
<text x="200" y="194.1">Date:</text>
<text x="263" y="194.3">Rev:</text>
<text x="263" y="196.9">Id:</text>
<text x="267.1" y="196.9">1/1</text>
</g>
<g font-size="1.8" fill="#840000">
<text x="35" y="11.9">1</text>
<text x="85" y="11.9">2</text>
<text x="135" y="11.9">3</text>
<text x="185" y="11.9">4</text>
<text x="235" y="11.9">5</text>
<text x="285" y="11.9">6</text>
<text x="10.3" y="35.9">A</text>
<text x="285.3" y="35.9">A</text>
<text x="142.5" y="42.3">C8</text>
<text x="147.6" y="42">C9</text>
<text x="39.6" y="81.6">C1</text>
<text x="60" y="81.6">C2</text>
<text x="94.2" y="81.6">C3</text>
<text x="110.8" y="81.6">C4</text>
<text x="10.3" y="85.9">B</text>
<text x="285.3" y="85.9">B</text>
<text x="10.3" y="135.9">C</text>
<text x="285.3" y="135.9">C</text>
<text x="63.8" y="151.5">C6</text>
<text x="123.5" y="151.5">C7</text>
<text x="10.3" y="185.9">D</text>
<text x="285.3" y="185.9">D</text>
<text x="35" y="199.9">1</text>
<text x="85" y="199.9">2</text>
<text x="135" y="199.9">3</text>
<text x="185" y="199.9">4</text>
<text x="235" y="199.9">5</text>
<text x="285" y="199.9">6</text>
</g>
<g font-size="1.8" fill="#0000c2">
<text x="178.8" y="21.7">Notes:</text>
<text x="151.5" y="39">Decap</text>
<text x="42.9" y="48.4">Astable</text>
<text x="91.3" y="48.4">Monostable</text>
<text x="39.9" y="113.9">Selector</text>
<text x="143.5" y="117.7">Clock</text>
<text x="149.9" y="117.7">Source</text>
<text x="157.5" y="117.7">=</text>
<text x="160.3" y="117.7">Manual</text>
<text x="146" y="144.4">Clock</text>
<text x="152.4" y="144.4">Source</text>
<text x="160.1" y="144.4">=</text>
<text x="162.8" y="144.4">Free</text>
<text x="168" y="144.4">Running</text>
<text x="192" y="146.7">Clock</text>
<text x="198.4" y="146.7">Status</text>
<text x="92.7" y="151">Syncronizer</text>
<text x="104.9" y="151">Latch</text>
</g>
<g font-size="1.8" fill="#0f0f0f">
<text x="32.2" y="31.4">HALT</text>
<text x="63.7" y="33.9">FRC_rst_sync</text>
<text x="114.1" y="33.9">MCC_rst_sync</text>
<text x="69.8" y="64.4">FRC</text>
<text x="120.3" y="64.4">MCC</text>
<text x="151.1" y="120.3">FRC</text>
<text x="171.4" y="124.1">FRC_rst_sync</text>
<text x="171.4" y="135.5">MCC_rst_sync</text>
<text x="151.1" y="139.4">MCC</text>
<text x="29.2" y="163.5">FRC</text>
<text x="29.2" y="176.2">MCC</text>
</g>
<g font-size="1.8" fill="#006464">
<text x="142.7" y="33.9">+5V</text>
<text x="28.1" y="37.2">TP3</text>
<text x="51.3" y="40.2">+5V</text>
<text x="57.7" y="39">U7A</text>
<text x="102.1" y="40.2">+5V</text>
<text x="108.2" y="38.7">U6B</text>
<text x="35.6" y="58.5">R1</text>
<text x="54.2" y="58.9" transform="rotate(-90 54.2 58.9)">VCC</text>
<text x="60.6" y="56.6" transform="rotate(-90 60.6 56.6)">R</text>
<text x="63" y="54.2">U1</text>
<text x="84.8" y="58">R3</text>
<text x="95.3" y="58">R4</text>
<text x="105" y="58.9" transform="rotate(-90 105 58.9)">VCC</text>
<text x="111.4" y="56.6" transform="rotate(-90 111.4 56.6)">R</text>
<text x="113.8" y="54.2">U2</text>
<text x="138.9" y="55.5">+5V</text>
<text x="147.8" y="55.5">+5V</text>
<text x="156.7" y="55.5">+5V</text>
<text x="164.3" y="55.5">+5V</text>
<text x="27.8" y="64.4">D1</text>
<text x="35.6" y="65.6">R2</text>
<text x="48.8" y="61.8">DIS</text>
<text x="64" y="65.6">Q</text>
<text x="99.6" y="61.8">DIS</text>
<text x="114.8" y="65.6">Q</text>
<text x="48.8" y="72">TR</text>
<text x="48.8" y="66.9">THR</text>
<text x="99.6" y="72">TR</text>
<text x="99.6" y="66.9">THR</text>
<text x="138.7" y="72">U6E</text>
<text x="141.8" y="69.6" transform="rotate(-90 141.8 69.6)">VCC</text>
<text x="147.6" y="72">U7E</text>
<text x="150.7" y="69.6" transform="rotate(-90 150.7 69.6)">VCC</text>
<text x="156.5" y="72">U5G</text>
<text x="159.6" y="69.1" transform="rotate(-90 159.6 69.1)">VCC</text>
<text x="174.9" y="69.3" transform="rotate(-90 174.9 69.3)">+5V</text>
<text x="34.7" y="73.3">RV1</text>
<text x="55.5" y="77" transform="rotate(-90 55.5 77)">GND</text>
<text x="60.6" y="77" transform="rotate(-90 60.6 77)">CV</text>
<text x="106.3" y="77" transform="rotate(-90 106.3 77)">GND</text>
<text x="111.4" y="77" transform="rotate(-90 111.4 77)">CV</text>
<text x="164" y="72.2">TP1</text>
<text x="82.7" y="82.1">CLK</text>
<text x="82.8" y="79.6">SW1</text>
<text x="141.8" y="79" transform="rotate(-90 141.8 79)">GND</text>
<text x="150.7" y="79" transform="rotate(-90 150.7 79)">GND</text>
<text x="159.6" y="79.5" transform="rotate(-90 159.6 79.5)">GND</text>
<text x="164" y="78.8">TP2</text>
<text x="61.5" y="108.8">+5V</text>
<text x="85.6" y="113.1">U5D</text>
<text x="114.8" y="108.8">+5V</text>
<text x="135.1" y="108.8">+5V</text>
<text x="96.1" y="119.9" transform="rotate(-90 96.1 119.9)">U6C</text>
<text x="139.7" y="115.1">D3</text>
<text x="66.8" y="124.1">U3</text>
<text x="126.5" y="124.1">U4</text>
<text x="132.9" y="121.5">R8</text>
<text x="158.3" y="125.2" transform="rotate(-90 158.3 125.2)">U6A</text>
<text x="52.6" y="131.7">DIS</text>
<text x="58" y="128.8" transform="rotate(-90 58 128.8)">VCC</text>
<text x="64.4" y="126.4" transform="rotate(-90 64.4 126.4)">R</text>
<text x="112.3" y="131.7">DIS</text>
<text x="117.7" y="128.8" transform="rotate(-90 117.7 128.8)">VCC</text>
<text x="124.1" y="126.4" transform="rotate(-90 124.1 126.4)">R</text>
<text x="176.1" y="131.5" transform="rotate(-90 176.1 131.5)">U7C</text>
<text x="196.9" y="129.1">TP4</text>
<text x="25.8" y="137.5">R7</text>
<text x="34.6" y="134.7">SW2</text>
<text x="40.9" y="135.5">R5</text>
<text x="52.6" y="136.8">THR</text>
<text x="67.8" y="135.5">Q</text>
<text x="112.3" y="136.8">THR</text>
<text x="127.5" y="135.5">Q</text>
<text x="147.2" y="132.7">U5E</text>
<text x="31.5" y="141.3">C5</text>
<text x="35" y="140.8">SEL</text>
<text x="40.9" y="142.8">R6</text>
<text x="52.6" y="141.8">TR</text>
<text x="96.1" y="142.7" transform="rotate(-90 96.1 142.7)">U6D</text>
<text x="112.3" y="141.8">TR</text>
<text x="139.7" y="141.8">D2</text>
<text x="158.6" y="138.9" transform="rotate(-90 158.6 138.9)">U7B</text>
<text x="191.8" y="141.8">D4</text>
<text x="59.3" y="146.8" transform="rotate(-90 59.3 146.8)">GND</text>
<text x="64.4" y="146.8" transform="rotate(-90 64.4 146.8)">CV</text>
<text x="119" y="146.8" transform="rotate(-90 119 146.8)">GND</text>
<text x="124.1" y="146.8" transform="rotate(-90 124.1 146.8)">CV</text>
<text x="132.9" y="150.7">R9</text>
<text x="184.2" y="150.5">R10</text>
<text x="46.1" y="161.4">U5A</text>
<text x="80.8" y="167.7">U5C</text>
<text x="61.6" y="172.2" transform="rotate(-90 61.6 172.2)">U7D</text>
<text x="45.5" y="180.7">U5B</text>
<text x="81.7" y="185.5">U5F</text>
</g>
<g font-size="1.8" fill="#009600">
<text x="56.8" y="37.6" transform="rotate(-90 56.8 37.6)">HALT</text>
<text x="107.6" y="37.6" transform="rotate(-90 107.6 37.6)">HALT</text>
</g>
<g font-size="1.8" fill="#a90000">
<text x="140.7" y="63.5" transform="rotate(-90 140.7 63.5)">14</text>
<text x="149.6" y="63.5" transform="rotate(-90 149.6 63.5)">14</text>
<text x="158.5" y="63.5" transform="rotate(-90 158.5 63.5)">14</text>
<text x="140.7" y="83.3" transform="rotate(-90 140.7 83.3)">7</text>
<text x="149.6" y="83.3" transform="rotate(-90 149.6 83.3)">7</text>
<text x="158.5" y="83.3" transform="rotate(-90 158.5 83.3)">7</text>
</g>
<g font-size="1.4" fill="#006464">
<text x="28.1" y="34.8">HALT</text>
<text x="57.9" y="43.4">7400</text>
<text x="108.7" y="43.4">7400</text>
<text x="142.5" y="45.9">100n</text>
<text x="147.8" y="45.9">100u</text>
<text x="40.1" y="58.2" transform="rotate(-90 40.1 58.2)">1k</text>
<text x="89.6" y="58.2" transform="rotate(-90 89.6 58.2)">1k</text>
<text x="94.7" y="58.2" transform="rotate(-90 94.7 58.2)">1k</text>
<text x="40.1" y="65.8" transform="rotate(-90 40.1 65.8)">1k</text>
<text x="24.5" y="66.8">1N4148</text>
<text x="57.9" y="69.4" transform="rotate(-90 57.9 69.4)">NE555D</text>
<text x="108.7" y="69.4" transform="rotate(-90 108.7 69.4)">NE555D</text>
<text x="164.3" y="70.1">VCC</text>
<text x="138.6" y="74.4">7400</text>
<text x="147.5" y="74.4">7400</text>
<text x="156.4" y="74.4">7404</text>
<text x="164.1" y="76.7">GND</text>
<text x="59.9" y="85.3">100n</text>
<text x="94.2" y="85.3">100n</text>
<text x="110.7" y="85.3">100n</text>
<text x="82.3" y="116">7404</text>
<text x="97.8" y="118.8">7400</text>
<text x="139.7" y="117.5">RED</text>
<text x="137.9" y="121.7" transform="rotate(-90 137.9 121.7)">1k</text>
<text x="162.8" y="125" transform="rotate(-90 162.8 125)">7400</text>
<text x="178.1" y="130.3">7400</text>
<text x="196.8" y="131.5">Output</text>
<text x="45.2" y="136.1" transform="rotate(-90 45.2 136.1)">10k</text>
<text x="144.3" y="135.1">7404</text>
<text x="160.3" y="137.9">7400</text>
<text x="24.7" y="139.2">100k</text>
<text x="45.2" y="143.7" transform="rotate(-90 45.2 143.7)">10k</text>
<text x="61.7" y="139.2" transform="rotate(-90 61.7 139.2)">NE555D</text>
<text x="97.8" y="142">7400</text>
<text x="121.4" y="139.2" transform="rotate(-90 121.4 139.2)">NE555D</text>
<text x="31.5" y="144.7">10u</text>
<text x="139.7" y="144.2">GREEN</text>
<text x="191.7" y="144.2">WHITE</text>
<text x="63.7" y="155.2">100n</text>
<text x="123.4" y="155.2">100n</text>
<text x="137.9" y="150.9" transform="rotate(-90 137.9 150.9)">1k</text>
<text x="190" y="150.9" transform="rotate(-90 190 150.9)">1k</text>
<text x="42.9" y="164.6">7404</text>
<text x="63.5" y="170.9">7400</text>
<text x="78.5" y="170.7">7404</text>
<text x="42.7" y="177">7404</text>
<text x="78.5" y="188.7">7404</text>
</g>
<text font-size="1.4" fill="#840000" x="39.6" y="85.3">1u</text>
<text font-size="1" fill="#006464" x="40" y="74" transform="rotate(-90 40 74)">1Meg</text>
<g font-size=".9" fill="#a90000">
<text x="39.1" y="70.6" transform="rotate(-90 39.1 70.6)">1</text>
<text x="39.1" y="75.1" transform="rotate(-90 39.1 75.1)">3</text>
<text x="40.9" y="72.1">2</text>
</g>
</svg>
